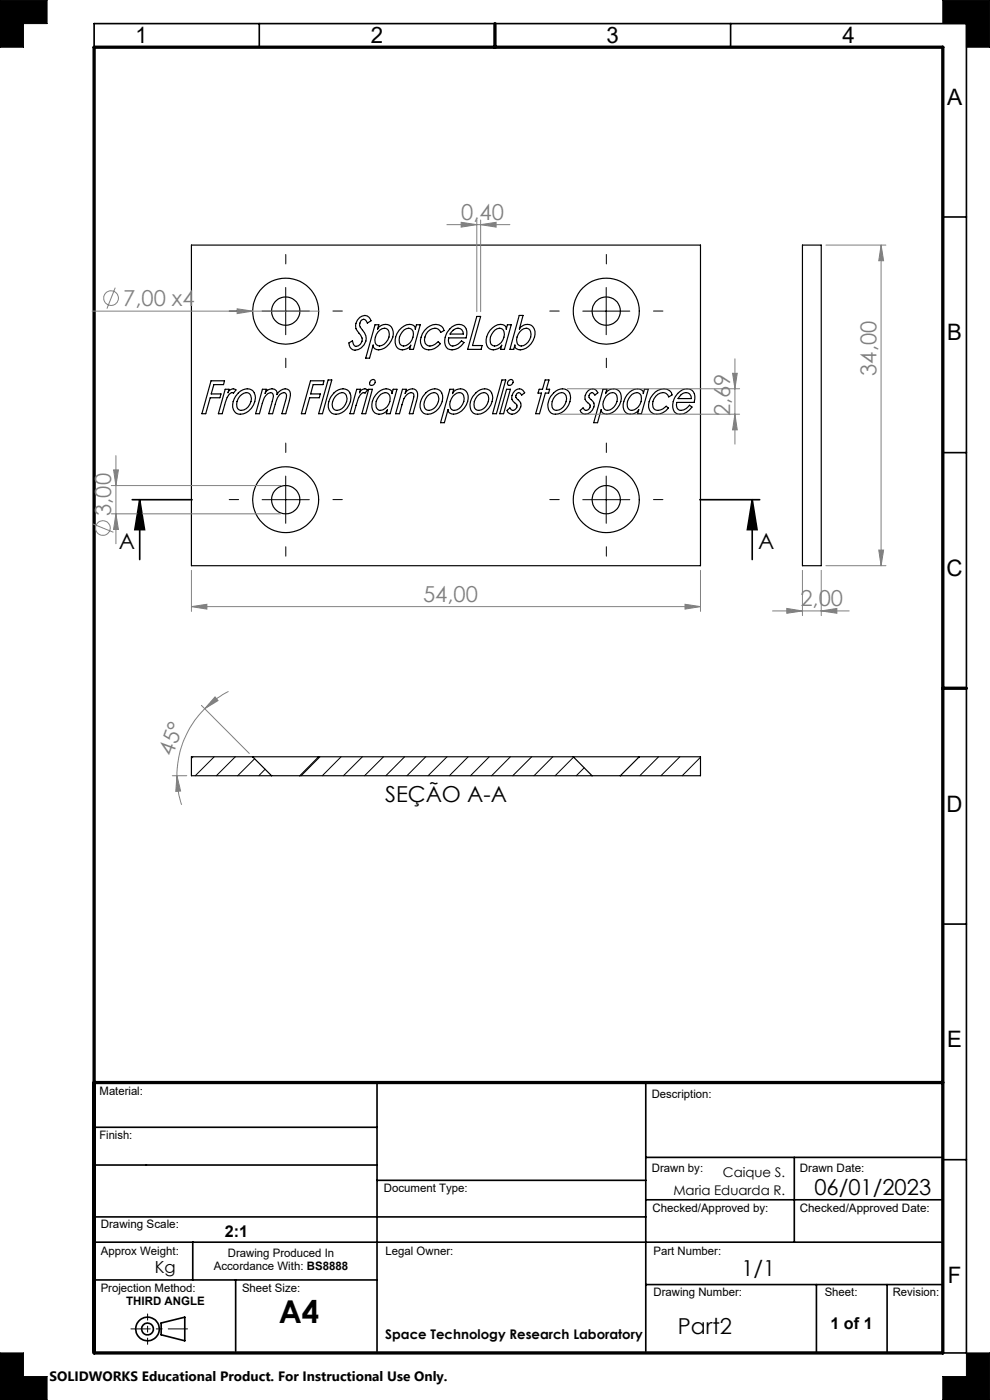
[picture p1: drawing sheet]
<svg xmlns="http://www.w3.org/2000/svg" width="210mm" height="297mm" viewBox="0 0 210 297" stroke-linecap="round" stroke-linejoin="round" font-family="sans-serif">
<g fill="none" stroke="#000" stroke-width=".25">
<path d="M40.6 52h108v68h-108zM170.2 52h4v68h-4zM76.3 67.3a1.4 1.4 0 0 1 2.4 .7l-.8 .5a.77 .77 0 0 0-.5-.7 .77 .77 0 0 0-.8 .2 1.38 1.38 0 0 0 .3 2.1 2.42 2.42 0 0 1 .5 2.8 2.42 2.42 0 0 1-2.5 1.3 1.48 1.48 0 0 1-.9-1.5l.8-.4 .4 1a1.35 1.35 0 0 0 1.5-.6 1.35 1.35 0 0 0-.2-1.6 2.3 2.3 0 0 1-.2-3.8zM79.6 68.9h.8l-.3 .9a1.77 1.77 0 0 1 2.1-.9 1.77 1.77 0 0 1 1.2 2 3.4 3.4 0 0 1-3.5 3.3 .86 .86 0 0 1-.7-1l-.8 2.8h-.8zM80.2 70.4a1.26 1.26 0 0 1 1.1-.8 1.26 1.26 0 0 1 1.2 .7 2.38 2.38 0 0 1-2.3 3 1.23 1.23 0 0 1-.6-1.8zM84.6 70.1a2.31 2.31 0 0 1 3.3-.9l.2 .6 .2-.9h.8l-1.4 5.2h-.8l.2-.9a1.76 1.76 0 0 1-2.2 1 1.76 1.76 0 0 1-1.1-2.1l.4-1.3zM85.7 70a1.14 1.14 0 0 1 1.3-.3 1.14 1.14 0 0 1 .7 1.2 2.3 2.3 0 0 1-2.4 2.4 1.59 1.59 0 0 1-.3-2.4zM90.1 70.1a2.49 2.49 0 0 1 3.9-.5l.2 .5-.7 .4a1.52 1.52 0 0 0-1.3-.9 1.52 1.52 0 0 0-1.4 .7 1.81 1.81 0 0 0 .1 3.1 2.3 2.3 0 0 0 2.1-.9l.4 .4a2.64 2.64 0 0 1-3.7 .8 2.81 2.81 0 0 1 .4-3.6zM95.4 69.8a2.04 2.04 0 0 1 3.5 0l.1 1.1-.1 .8h-3.7a1.2 1.2 0 0 0 .4 1.6 1.2 1.2 0 0 0 1.6-.3l.7-.7 .5 .4a2.77 2.77 0 0 1-3.4 1.3 3 3 0 0 1 .4-4.2zM95.7 70.5a1.41 1.41 0 0 1 2.5-.1l.1 .5h-2.8zM101.1 67.1h.9l-1.8 6.2h2.1l-.2 .8h-2.9zM103.9 70.1a2.31 2.31 0 0 1 3.3-.9l.2 .6 .2-.9h.8l-1.4 5.2h-.8l.2-.9a1.76 1.76 0 0 1-2.2 1 1.76 1.76 0 0 1-1.1-2.1l.4-1.3z"/>
<path d="M105 70a1.14 1.14 0 0 1 1.3-.3 1.14 1.14 0 0 1 .7 1.2 2.3 2.3 0 0 1-2.4 2.4 1.59 1.59 0 0 1-.3-2.4zM110.1 66.9h.8l-.7 2.9a1.76 1.76 0 0 1 2.1-.9 1.76 1.76 0 0 1 1.2 2 3.4 3.4 0 0 1-3.6 3.3 .8 .8 0 0 1-.7-1l-.2 .9h-.8zM110.3 70.4a1.25 1.25 0 0 1 1.1-.8 1.25 1.25 0 0 1 1.1 .7 2.35 2.35 0 0 1-2.3 3 1.62 1.62 0 0 1-.3-2.4zM44.8 80.8h2.8l-.2 .8h-2l-.6 2h2.1l-.3 .8h-2l-1 3.4h-.8zM47.8 82.6h.8l-.2 .7a1.1 1.1 0 0 1 1.7-.6l-.6 .7a.66 .66 0 0 0-1 .3l-.7 1.6-.7 2.5h-.8zM50.6 83.4a1.99 1.99 0 0 1 1.9-.9 1.99 1.99 0 0 1 1.6 1.4 3.5 3.5 0 0 1-3.6 3.9 2.12 2.12 0 0 1-.8-3.2zM50.9 84.1a1.36 1.36 0 0 1 2.2-.4 2.36 2.36 0 0 1-2.2 3.3 1.29 1.29 0 0 1-.6-1.8zM55.7 82.6h.8l-.3 .9a1.49 1.49 0 0 1 2.4-.6l.1 .8a1.65 1.65 0 0 1 2.8-.7l.1 .9-1 3.9h-.8l.8-2.8a1.27 1.27 0 0 0-.2-1.7 1.88 1.88 0 0 0-1.8 1.8l-.8 2.7h-.8l.7-2.6a1.5 1.5 0 0 0 0-1.8 1.63 1.63 0 0 0-1.9 1.5l-.8 2.9h-.8zM65.9 80.8h2.8l-.2 .8h-2.1l-.5 2h2l-.2 .8h-2l-1 3.4h-.8zM69.6 80.6h.8l-2 7.2h-.8zM70.8 83.4a1.99 1.99 0 0 1 2-.9 1.99 1.99 0 0 1 1.6 1.4 3.5 3.5 0 0 1-3.6 3.9 2.12 2.12 0 0 1-.8-3.2zM71.2 84.1a1.36 1.36 0 0 1 2.1-.4 2.36 2.36 0 0 1-2.1 3.3 1.55 1.55 0 0 1-.4-2.4z"/>
<path d="M75.7 82.6h.8l-.2 .7a1.1 1.1 0 0 1 1.7-.6l-.6 .7a.66 .66 0 0 0-1 .3l-.5 1.1-.9 3h-.8zM78.2 82.6h.8l-1.4 5.2h-.8zM78.7 80.7l.4-.2a.67 .67 0 0 1 .4 1 .67 .67 0 0 1-1 .2l-.1-.6zM80.3 83.2a1.92 1.92 0 0 1 2.8-.2v.5l.3-.9h.8l-1.4 5.2h-.8l.2-.9a1.77 1.77 0 0 1-2.2 .9 1.77 1.77 0 0 1-1.1-2 3.8 3.8 0 0 1 1.4-2.6zM80.8 83.7a1.14 1.14 0 0 1 1.3-.3 1.14 1.14 0 0 1 .7 1.2 2.35 2.35 0 0 1-2.4 2.4 1.65 1.65 0 0 1-.4-2.4zM85.4 82.6h.8l-.3 .9a1.41 1.41 0 0 1 2-1 1.41 1.41 0 0 1 .6 2.1l-.9 3.2h-.8l.9-3.1a1.03 1.03 0 0 0-.2-1.3 1.95 1.95 0 0 0-2.1 1.9l-.7 2.5h-.8zM90.3 83.4a1.99 1.99 0 0 1 1.9-.9 1.99 1.99 0 0 1 1.7 1.4 3.5 3.5 0 0 1-3.6 3.9 2.12 2.12 0 0 1-.9-3.2zM90.6 84.1a1.36 1.36 0 0 1 2.2-.4 2.36 2.36 0 0 1-2.1 3.3 1.55 1.55 0 0 1-.4-2.4zM95.4 82.6h.8l-.2 .9a1.81 1.81 0 0 1 2.5-.8 1.81 1.81 0 0 1 .7 2.5 3.3 3.3 0 0 1-3.4 2.6 .84 .84 0 0 1-.8-.9l-.7 2.8h-.8zM96.1 84.1a1.52 1.52 0 0 1 1.9-.6 2.29 2.29 0 0 1-1.9 3.5 1.58 1.58 0 0 1-.4-2.4zM100.9 83.4a1.97 1.97 0 0 1 2-.9 1.97 1.97 0 0 1 1.6 1.4 3.5 3.5 0 0 1-3.6 3.9 2.41 2.41 0 0 1-.6-3.7zM101.2 84.1a1.36 1.36 0 0 1 2.2-.4 2.36 2.36 0 0 1-2.2 3.3 1.29 1.29 0 0 1-.6-1.8z"/>
<path d="M106.5 80.6h.8l-2 7.2h-.8zM107.5 82.6h.8l-1.5 5.2h-.8zM108 80.7l.4-.2a.64 .64 0 0 1 .3 .9 .64 .64 0 0 1-1 .2 .73 .73 0 0 1 .3-.9zM109.3 82.8a1.21 1.21 0 0 1 2 .5l-.6 .5-.4-.4a.46 .46 0 0 0-.7 .1 .77 .77 0 0 0 .3 1.3 1.76 1.76 0 0 1 .4 2.1 1.76 1.76 0 0 1-2.1 .9l-.5-.4-.1-.3 .6-.6 .2 .4a.82 .82 0 0 0 1.2-.4 .82 .82 0 0 0-.5-1.1 1.61 1.61 0 0 1 .2-2.6zM115.6 80.6h.9l-.6 2h.7l-.2 .8h-.7l-1.3 4.4h-.8l1.3-4.4h-.8l.3-.8h.7zM117.4 83.4a1.97 1.97 0 0 1 2-.9 1.97 1.97 0 0 1 1.6 1.4 3.5 3.5 0 0 1-3.6 3.9 1.94 1.94 0 0 1-1.1-2.6l.5-1.1zM117.7 84.1a1.36 1.36 0 0 1 2.2-.4 2.36 2.36 0 0 1-2.1 3.3 1.29 1.29 0 0 1-.7-1.8zM124.8 82.8a1.21 1.21 0 0 1 2 .5l-.6 .5-.3-.4a.46 .46 0 0 0-.8 .1 .77 .77 0 0 0 .3 1.3 1.76 1.76 0 0 1 .4 2.1 1.76 1.76 0 0 1-2 .9l-.6-.4-.1-.3 .6-.6 .3 .4a.82 .82 0 0 0 1.1-.4 .82 .82 0 0 0-.4-1.1 1.61 1.61 0 0 1 .1-2.6zM127.9 82.6h.8l-.3 .9a1.77 1.77 0 0 1 2.2-1 1.77 1.77 0 0 1 1.2 2.1 3.3 3.3 0 0 1-3.5 3.2 .84 .84 0 0 1-.8-.9l-.7 2.8h-.9zM128.6 84.1a1.52 1.52 0 0 1 1.9-.6 2.29 2.29 0 0 1-1.9 3.5 1.58 1.58 0 0 1-.4-2.4zM133.6 83.2a1.92 1.92 0 0 1 2.8-.2l.1 .5 .2-.9h.8l-1.4 5.2h-.8l.2-.9a1.82 1.82 0 0 1-2.5 .8 1.82 1.82 0 0 1-.7-2.5l.7-1.4zM134.1 83.7a1.14 1.14 0 0 1 1.3-.3 1.14 1.14 0 0 1 .7 1.2 2.35 2.35 0 0 1-2.4 2.4 1.61 1.61 0 0 1-.4-2.4z"/>
<path d="M139 83.1a2.29 2.29 0 0 1 3.4 .2l.2 .5-.7 .4a1.49 1.49 0 0 0-1.3-1 1.49 1.49 0 0 0-1.5 .8 1.98 1.98 0 0 0-.1 2.9 1.93 1.93 0 0 0 2.3-.7l.5 .4a2.64 2.64 0 0 1-3.8 .8 3.1 3.1 0 0 1 1-4.3zM143.8 83.5a2.21 2.21 0 0 1 3.3-.4 2.67 2.67 0 0 1 .1 2.3h-3.6a1.19 1.19 0 0 0 .4 1.5 1.19 1.19 0 0 0 1.6-.2l.7-.7 .5 .4a2.66 2.66 0 0 1-3.4 1.3 2.59 2.59 0 0 1-.2-3.5zM144.5 83.7a1.22 1.22 0 0 1 1.4-.3 1.22 1.22 0 0 1 .7 1.2h-2.8zM53.6 160.5h14M53.6 160.5h-13v4.1h17M53.6 160.5l4 4.1M57.6 164.6h6M63.6 164.6h62M67.6 160.5h54M67.6 160.5l-4 4.1M121.6 160.5h14M121.6 160.5l4 4.1"/>
<path d="M125.6 164.6h6M135.6 160.5h13v4.1h-17M135.6 160.5l-4 4.1"/>
<circle cx="60.6" cy="66" r="7"/>
<circle cx="60.6" cy="66" r="3"/>
<circle cx="128.6" cy="66" r="3"/>
<circle cx="128.6" cy="66" r="7"/>
<circle cx="60.6" cy="106" r="7"/>
<circle cx="60.6" cy="106" r="3"/>
<circle cx="128.6" cy="106" r="3"/>
<circle cx="128.6" cy="106" r="7"/>
</g>
<g fill="none" stroke="#000" stroke-width=".21">
<path d="M0 0h10v5h-5v5h-5zM200 0h10v10h-5v-5h-5zM55.6 66h10M60.6 61v10M123.6 66h10M128.6 61v10M55.6 106h10M60.6 101v10M123.6 106h10M128.6 101v10M40.9 160.5l-.3 .4M45.4 160.5l-4 4.1"/>
<path d="M49.9 160.5l-4 4.1M54 161l-3.6 3.6M56.2 163.2l-1.3 1.4M67.9 160.5l-4 4.1M72.4 160.5l-4 4.1M76.9 160.5l-4.1 4.1M81.4 160.5l-4.1 4.1M85.8 160.5l-4 4.1M90.3 160.5l-4 4.1M94.8 160.5l-4 4.1M99.3 160.5l-4 4.1M103.8 160.5l-4 4.1"/>
<path d="M108.3 160.5l-4 4.1M112.8 160.5l-4 4.1M117.3 160.5l-4 4.1M121.7 160.6l-3.9 4M123.9 162.9l-1.7 1.7M139.7 160.5l-4 4.1M144.2 160.5l-4 4.1M148.6 160.7l-3.9 3.9M0 287h5v5h5v5h-10zM205 287h5v10h-10v-5h5z"/>
</g>
<g fill="none" stroke="#000" stroke-width=".35">
<path d="M20 10v-5h185v282h-5M55 5v5M155 5v5M200 46h5M200 96h5M28 106h12.7M29.6 106l1.1 6.4h-2.1zM29.6 106v12.7M148.4 106h12.7M159.6 106l1 6.4h-2.1zM159.6 106v12.7M200 196h5"/>
<path d="M20 239.1h60M80 229.7v57M137 229.7v57M20 258.2h117M20 247.2h60M80 250.4h57M137 254.5h63M137 245.5h63M168.5 245.5v18M200 246h5M20 271.5h60M20 263.5h180"/>
<path d="M40.9 263.5v8M50 271.5v15.2M137 272.5h63M173.2 272.5v14.5M188.2 272.5v14.5M34.2 280.7l5-1.3v5l-5-1.2z"/>
<circle cx="31.3" cy="281.9" r="1.25"/>
<circle cx="31.3" cy="281.9" r="2.5"/>
</g>
<path d="M27.8 281.9h12" fill="none" stroke="#000" stroke-width=".21" stroke-dasharray="15.2 1.3 1.3 1.3" stroke-dashoffset="11.1"/>
<path d="M31.3 278.7v6.5" fill="none" stroke="#000" stroke-width=".21" stroke-dasharray="15.2 1.3 1.3 1.3" stroke-dashoffset="13.9"/>
<path d="M20 10h180v277h-180zM105 5v5M200 146h5M20 229.7h180" fill="none" stroke="#000" stroke-width=".7"/>
<path d="M0 0v10h5v-5h5v-5zM0 287v10h10v-5h-5v-5zM205 287v5h-5v5h10v-10zM200 0v5h5v5h5v-10z" fill-rule="evenodd" fill="#000"/>
<g fill="none" stroke="#808080" stroke-width=".21">
<path d="M94.8 47.7h13.4M97.8 47.2l3.3 .5-3.3 .5zM101.1 46.7v19.4M102 47.7l3.2-.5v1zM102 46.7v19.4M175.2 52h12.7M186.9 52l.5 3.3h-1zM186.9 52v68M19.5 66h48.1M24.4 61l-1.7 4.5M50.3 65.5l3.3 .5-3.3 .5zM155.4 79.2h1l-.5 3.3z"/>
<path d="M155.9 76.1v18.1M24.1 99.7h1l-.5 3.3zM24.6 96.7v18.7M118.8 87.9h38.1M120.3 82.5h36.6M155.9 87.9l.5 3.3h-1zM19.6 111.1l4.5 1.8M23.6 103h36M23.6 109h36M24.6 109l.5 3.3h-1zM186.4 116.7h1l-.5 3.3zM40.6 128.7l3.3-.5v1z"/>
<path d="M40.6 121v8.7M40.6 128.7h108M145.3 128.2l3.3 .5-3.3 .5zM148.6 121v8.7M163.9 129.6h16.2M166.9 129.1l3.3 .5-3.3 .5zM170.2 121v9.6M174.2 129.6l3.3-.5v1zM174.2 121v9.6M175.2 120h12.7M42.7 149.6l10.2 10.2M43.4 150.4a20 20 0 0 0-5.9 14.2"/>
<path d="M45.6 147.8l.6 .8-2.8 1.8zM48.5 146.7a20.1 20.1 0 0 0-5.1 3.7M36.5 164.6h3.1M37.5 164.6l.8 3.2-1 .1zM37.5 164.6a18.3 18.3 0 0 0 1 6.1"/>
<circle cx="23.6" cy="63.2" r="1.55"/>
<circle cx="21.8" cy="112" r="1.55"/>
</g>
<g fill="none" stroke="#000" stroke-width=".21" stroke-dasharray="15.2 1.3 1.3 1.3">
<path d="M60.6 56v-2M128.6 56v-2M50.6 66h-2M60.6 76v2M70.6 66h2M118.6 66h-2M128.6 76v2M138.6 66h2M60.6 96v-2M128.6 96v-2M50.6 106h-2M60.6 116v2"/>
<path d="M70.6 106h2M118.6 106h-2M128.6 116v2M138.6 106h2"/>
</g>
<path d="M159.6 106l1 6.4h-2.1zM29.6 106l1.1 6.4h-2.1z" fill="#000"/>
<g fill="#808080">
<path d="M50.3 65.5l3.3 .5-3.3 .5z"/>
<path d="M97.8 47.2l3.3 .5-3.3 .5zM102 47.7l3.2-.5v1zM40.6 128.7l3.3-.5v1zM145.3 128.2l3.3 .5-3.3 .5zM166.9 129.1l3.3 .5-3.3 .5zM174.2 129.6l3.3-.5v1z"/>
<path d="M45.6 147.8l.6 .8-2.8 1.8zM37.5 164.6l.8 3.2-1 .1z"/>
<path d="M186.4 116.7h1l-.5 3.3zM186.9 52l.5 3.3h-1z"/>
<path d="M24.1 99.7h1l-.5 3.3zM24.6 109l.5 3.3h-1zM155.4 79.2h1l-.5 3.3zM155.9 87.9l.5 3.3h-1z"/>
</g>
<text font-size="6.7" x="59.2" y="280.6">A4</text>
<g font-size="4.8">
<text x="28.7" y="9.2">1</text>
<text x="78.7" y="9.1">2</text>
<text x="128.7" y="9.2">3</text>
<text x="178.7" y="9.2">4</text>
<text x="200.9" y="22.2">A</text>
<text x="200.9" y="72.2">B</text>
<text x="200.8" y="122.2">C</text>
<text x="200.8" y="172.2">D</text>
<text x="200.9" y="222.2">E</text>
<text x="201.1" y="272.2">F</text>
</g>
<g font-size="4.7" fill="#808080">
<text x="97.8" y="46.6">0,40</text>
<text x="26.1" y="64.9">7,00 x4</text>
<text x="185.9" y="79.7" transform="rotate(-90 185.9 79.7)">34,00</text>
<text x="154.9" y="88.3" transform="rotate(-90 154.9 88.3)">2,69</text>
<text x="23.6" y="109.4" transform="rotate(-90 23.6 109.4)">3,00</text>
<text x="89.7" y="127.7">54,00</text>
<text x="169.8" y="128.6">2,00</text>
<text x="36.6" y="160.6" transform="rotate(-70 36.6 160.6)">45°</text>
</g>
<g font-size="4.7">
<text x="25.2" y="116.5">A</text>
<text x="160.8" y="116.5">A</text>
<text x="81.7" y="170.2">SEÇÃO A-A</text>
<text x="172.8" y="253.5">06/01/2023</text>
<text x="157.3" y="270.7">1/1</text>
<text x="143.8" y="283.1">Part2</text>
</g>
<text font-size="3.5" x="32.8" y="270.2">Kg</text>
<g font-size="3.4">
<text x="47.7" y="262.3">2:1</text>
<text x="176.2" y="281.9">1 of 1</text>
</g>
<text font-size="2.9" x="10.5" y="292.9">SOLIDWORKS Educational Product. For Instructional Use Only.</text>
<g font-size="2.8">
<text x="153.3" y="249.6">Caique S.</text>
<text x="142.8" y="253.5">Maria Eduarda R.</text>
<text x="81.7" y="284">Space Technology Research Laboratory</text>
</g>
<g font-size="2.5">
<text x="21.1" y="232.3">Material:</text>
<text x="138.3" y="233">Description:</text>
<text x="21.1" y="241.7">Finish:</text>
<text x="138.3" y="248.5">Drawn by:</text>
<text x="169.6" y="248.5">Drawn Date:</text>
<text x="81.4" y="252.9">Document Type:</text>
<text x="138.4" y="257.2">Checked/Approved by:</text>
<text x="169.6" y="257.2">Checked/Approved Date:</text>
<text x="21.4" y="260.6">Drawing Scale:</text>
<text x="21.4" y="266.2">Approx Weight:</text>
<text x="45.4" y="269.5">Accordance With: BS8888</text>
<text x="48.3" y="266.7">Drawing Produced In</text>
<text x="81.8" y="266.2">Legal Owner:</text>
<text x="138.6" y="266.2">Part Number:</text>
<text x="21.4" y="274.1">Projection Method:</text>
<text x="51.3" y="274">Sheet Size:</text>
<text x="138.6" y="274.9">Drawing Number:</text>
<text x="174.9" y="274.9">Sheet:</text>
<text x="189.4" y="274.9">Revision:</text>
<text x="26.8" y="276.9">THIRD ANGLE</text>
</g>
</svg>
